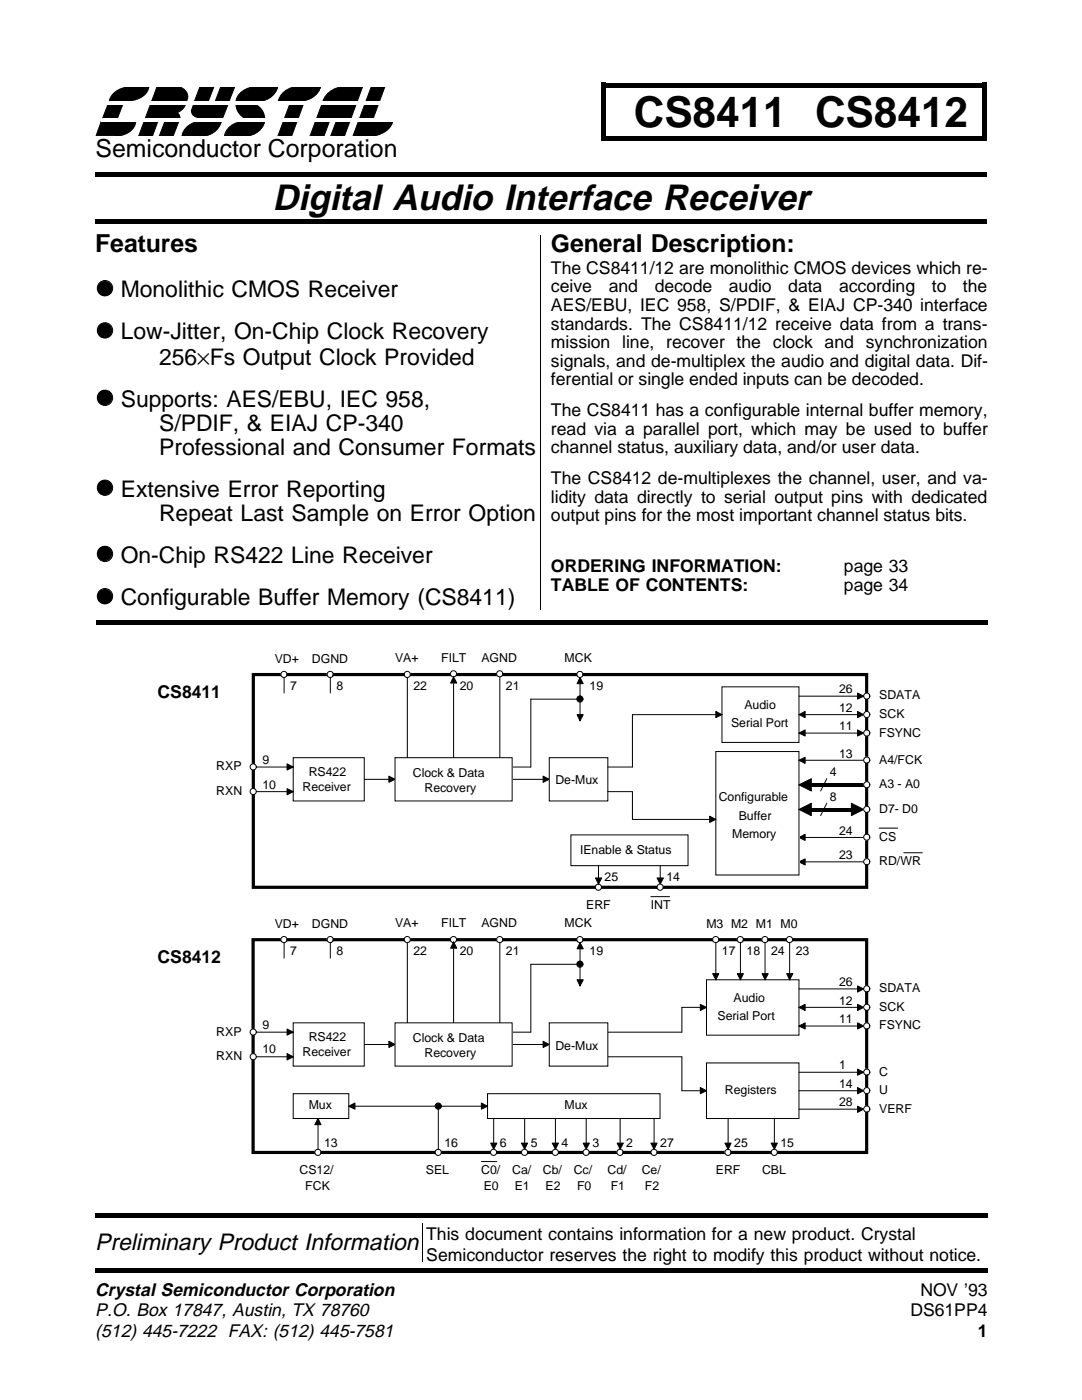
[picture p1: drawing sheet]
<svg xmlns="http://www.w3.org/2000/svg" width="216mm" height="279mm" viewBox="0 0 216 279" stroke-linecap="round" stroke-linejoin="round" font-family="sans-serif">
<g fill="#000">
<path d="M19 34.4h177.8v.8h-177.8z" fill-rule="evenodd"/>
<path d="M19 43.7h177.8v.8h-177.8z" fill-rule="evenodd"/>
<path d="M19.1 123.9h177.9v.8h-177.9z" fill-rule="evenodd"/>
<path d="M19 253.2h178.1v.8h-178.1z" fill-rule="evenodd"/>
</g>
<path d="M107.9 46.9v74.7" fill="none" stroke="#000" stroke-width=".2"/>
<g fill="#fff">
<path d="M87 20.3h1.7v2.8h-1.7z" fill-rule="evenodd"/>
<path d="M88.1 16.3h2.8v1.6h-2.8z" fill-rule="evenodd"/>
<path d="M83.1 25.1h6.8l-.2 .7h-6.9z" fill-rule="evenodd"/>
<path d="M86 16h1.4l-4 10.8h-1.6z" fill-rule="evenodd"/>
<path d="M91 16.2l-1.1 10.8h-1.6z" fill-rule="evenodd"/>
</g>
<path d="M60 16.3h4.2a4 4 0 0 1-4.2 3.9z" fill-rule="evenodd" fill="#000"/>
<path d="M64.1 16.3a4 4 0 0 1-4.1 3.8v-3.8h4.2" fill="none" stroke="#000" stroke-width=".2"/>
<g fill="#fff">
<path d="M40.4 16.2h8.3v1.1h-8.3z" fill-rule="evenodd"/>
<path d="M40.1 16.1h8.5v1.2h-8.5z" fill-rule="evenodd"/>
</g>
<g fill="#000">
<path d="M31.5 16.9l2.7 .1-3.8 10.3h-2.8z" fill-rule="evenodd"/>
<path d="M32.7 17.9a3 3 0 0 1 4.3 .3 1.53 1.53 0 0 1-1.6 1.8 2.72 2.72 0 0 1-2.9-1l-.1-.4z" fill-rule="evenodd"/>
<path d="M35.9 18.2a.91 .91 0 0 1 .9-.2 .91 .91 0 0 1 .6 .8 1.24 1.24 0 0 1-1.3 1.8 1.61 1.61 0 0 1-.2-2.4z" fill-rule="evenodd"/>
<path d="M39.9 17.1h2.9l-1.3 3.2h-2.7z" fill-rule="evenodd"/>
<path d="M44.1 17.1h2.8l-1.2 3.2h-2.8z" fill-rule="evenodd"/>
<path d="M51.4 16.5h4.2a4 4 0 0 1-4.2 3.8z" fill-rule="evenodd"/>
<path d="M55.8 19.5l.5 .7h-.8z" fill-rule="evenodd"/>
<path d="M59.2 17.1h2.7l-3.8 10.4h-2.8z" fill-rule="evenodd"/>
<path d="M68.8 17h1.3v2h-1.3z" fill-rule="evenodd"/>
<path d="M69.8 16.9l2.7 .1-3.8 10.3h-2.8z" fill-rule="evenodd"/>
<path d="M74.3 16.9l2.6 .1-3.8 10.3h-2.7z" fill-rule="evenodd"/>
<path d="M20.2 24.1h3.2v3h-4.2z" fill-rule="evenodd"/>
<path d="M22.8 24.2h4.4a3.5 3.5 0 0 1-3.5 3l-.9 .1z" fill-rule="evenodd"/>
<path d="M32.1 20.5h2.7v3.3h-3.7z" fill-rule="evenodd"/>
<path d="M32.9 24.1h2.8l-1.2 3.2h-2.8z" fill-rule="evenodd"/>
<path d="M38.7 20.6h6.9l-1.2 3.1h-4.4l-1.8-1.6z" fill-rule="evenodd"/>
<path d="M40.4 23.2h4a4 4 0 0 1-4 4z" fill-rule="evenodd"/>
<path d="M37 25.7a4.4 4.4 0 0 1 3.4-1.5v3.4h-4.1l.1-.7z" fill-rule="evenodd"/>
<path d="M48.8 23.6h4.1a3.9 3.9 0 0 1-4.1 3.6z" fill-rule="evenodd"/>
<path d="M45.5 25.7a4.4 4.4 0 0 1 3.4-1.5v3.4h-4.2l.1-.7z" fill-rule="evenodd"/>
<path d="M49.2 20.4a3.4 3.4 0 0 1 3.6 3.2h-3.6z" fill-rule="evenodd"/>
<path d="M47.1 20.7h3.7v3.4a3.5 3.5 0 0 1-3.7-3.4z" fill-rule="evenodd"/>
<path d="M47.8 18.7a4.7 4.7 0 0 1 3.6-1.4v3.3h-4.4l.1-.7z" fill-rule="evenodd"/>
<path d="M56.3 18.7a4.9 4.9 0 0 1 3.7-1.5v3.4h-4.5l.1-.7z" fill-rule="evenodd"/>
<path d="M64.3 20.5h2.8l-2.6 7h-2.8z" fill-rule="evenodd"/>
<path d="M65.5 21h3.2v2.9h-3.2z" fill-rule="evenodd"/>
<path d="M65.4 18.7a5.3 5.3 0 0 1 3.7-1.5v4.1h-4.8a3.6 3.6 0 0 1 1.1-2.6z" fill-rule="evenodd"/>
<path d="M73.2 23.8h5.2a3.8 3.8 0 0 1-3.4 3.3l-1.8 .2z" fill-rule="evenodd"/>
</g>
<g fill="none" stroke="#000" stroke-width=".2">
<path d="M31.5 16.9l2.7 .1-3.8 10.3h-2.8zM32.7 17.9a3 3 0 0 1 4.3 .4l.1 .3a1.7 1.7 0 0 1-1.7 1.5 2.72 2.72 0 0 1-2.9-1.1l-.1-.4zM35.9 18.2a1.03 1.03 0 0 1 1.2 0 1.03 1.03 0 0 1 .4 1.1 1.03 1.03 0 0 1-.4 1.1 1.03 1.03 0 0 1-1.2 0 1.72 1.72 0 0 1 0-2.2zM40 17.1l-1.2 3.2h2.7l1.3-3.2h-2.9v.2M44.1 17.1l-1.2 3.2h2.8l1.2-3.2h-2.8l-.1 .2M51.4 17.3a4.5 4.5 0 0 0-4.3 2.6l-.1 .7M51.4 17.3v3.3h-4.4M51.4 16.5l4.1-.1a4 4 0 0 1-4.1 3.8zM55.8 19.5l-.3 .7h.8l-.5-.6M59.2 17.1h2.7l-3.8 10.4h-2.8zM60 17.1v3.5h-4.5a3.4 3.4 0 0 1 2.8-3.1l1.7-.3M68.8 17h1.2v1.9h-1.2z"/>
<path d="M69.1 17.2a4.5 4.5 0 0 0-4.8 4l4.8 .1v-4.1M69.8 16.9l2.7 .1-3.8 10.3h-2.8zM74.3 16.9l2.6 .1-3.8 10.3h-2.7zM20.2 24.1h3.2v3h-4.2zM32.1 20.5h2.7v3.3h-3.7zM32.9 24.1l-1.2 3.2h2.8l1.2-3.2h-2.8v.2M38.7 20.6h6.9l-1.2 3.1h-4.4l-1.8-1.6zM40.4 27.1a4 4 0 0 0 3.9-3.9h-3.9v4M40.4 24.2a3.8 3.8 0 0 0-4.1 3.3M40.4 24.1v3.5h-4.2M45.5 25.7a4.5 4.5 0 0 1 3.4-1.5v3.4h-4.2a2.9 2.9 0 0 1 .8-1.9zM47.1 20.7a3.6 3.6 0 0 0 3.6 3.4"/>
<path d="M47.1 20.7h3.7v3.4M52.8 23.6a3.3 3.3 0 0 0-3.6-3.2v3.2h3.6M52.9 23.6a3.9 3.9 0 0 1-4.2 3.6M53 23.6h-4.2v3.6M64.3 20.5l-2.6 7h2.8l2.6-7h-2.8M65.5 21h3.2v2.8h-3.2zM73.2 23.8h5.2a3.8 3.8 0 0 1-3.4 3.2l-1.8 .3z"/>
</g>
<path d="M62.9 28h9.1v1.1h-9.1z" fill-rule="evenodd" fill="#fff"/>
<g fill="#000">
<path d="M25.4 17.1h4.4a3.5 3.5 0 0 1-3.5 3.1h-.9z" fill-rule="evenodd"/>
<path d="M21.6 20.6l3 .1-1.3 3.3h-3z" fill-rule="evenodd"/>
<path d="M22.4 18.8a4.8 4.8 0 0 1 3.7-1.6v3.5h-4.5l.1-.7z" fill-rule="evenodd"/>
<path d="M34.4 22.1a1.66 1.66 0 0 1 1.6 1.7h-1.6z" fill-rule="evenodd"/>
<path d="M31.8 18.4a3.1 3.1 0 0 1 3.2-.9 3.1 3.1 0 0 1 2.1 2.5 3 3 0 0 1-2.9 2.7 3 3 0 0 1-3-2.7l.1-.6z" fill-rule="evenodd"/>
<path d="M38.4 21.5a1.67 1.67 0 0 1 2.9 .8 1.62 1.62 0 0 1-1.6 1.3 1.62 1.62 0 0 1-1.6-1.3z" fill-rule="evenodd"/>
</g>
<path d="M31.9 18.4a3 3 0 0 1 3.2-.9 3 3 0 0 1 2.1 2.5 3 3 0 0 1-3 2.7 3 3 0 0 1-3-2.7l.1-.6zM21.6 20.6l3 .1-1.3 3.3h-3l1.3-3.3M35.9 23.8a1.67 1.67 0 0 0-1.5-1.7v1.7h1.6" fill="none" stroke="#000" stroke-width=".2"/>
<g fill="#fff">
<path d="M22.5 16.2h58.2v1.1h-58.2z" fill-rule="evenodd"/>
<path d="M20.2 20.1h58.2v.7h-58.2z" fill-rule="evenodd"/>
<path d="M20.2 23.6h58.9v.7h-58.9z" fill-rule="evenodd"/>
<path d="M19 27.1h58.3v1.1h-58.3z" fill-rule="evenodd"/>
</g>
<g fill="#000">
<path d="M129.9 228.1h1.2l-.6 1.3z"/>
<path d="M119.9 16.5h76.9v.9h-76.9z" fill-rule="evenodd"/>
<path d="M119.9 16.5h1v11.7h-1z" fill-rule="evenodd"/>
<path d="M196 16.5h.9v11.7h-.9z" fill-rule="evenodd"/>
<path d="M119.9 27.3h76.9v.9h-76.9z" fill-rule="evenodd"/>
<path d="M19 242.1h178.1v.8h-178.1z" fill-rule="evenodd"/>
</g>
<path d="M129.9 228.1h1.2l-.6 1.3zM84.3 244.2v7.6" fill="none" stroke="#000" stroke-width=".2"/>
<path d="M50.5 187.5h122.4v42.5h-122.4z" fill="none" stroke="#000" stroke-width=".63" stroke-linecap="butt"/>
<circle cx="130.5" cy="229.9" r=".61" fill="#fff"/>
<circle cx="130.5" cy="230" r=".61" fill="none" stroke="#000" stroke-width=".2"/>
<circle cx="172.9" cy="197.3" r=".61" fill="#fff"/>
<g fill="none" stroke="#000" stroke-width=".2">
<path d="M141 195.5h18.4v11.1h-18.4zM171.1 196.8l1.2 .6-1.2 .6zM139.7 200.4l1.3 .6-1.3 .7zM171.1 204.1l1.2 .7-1.2 .6zM171.1 200.4l1.2 .6-1.2 .7z"/>
<circle cx="173" cy="197.3" r=".61"/>
</g>
<path d="M171.1 196.8l1.2 .6-1.2 .6zM139.7 200.4l1.3 .6-1.3 .7zM171.1 204.1l1.2 .7-1.2 .6zM171.1 200.4l1.2 .6-1.2 .7z" fill="#000"/>
<circle cx="172.9" cy="201" r=".61" fill="#fff"/>
<circle cx="173" cy="201" r=".61" fill="none" stroke="#000" stroke-width=".2"/>
<circle cx="172.9" cy="204.7" r=".61" fill="#fff"/>
<g fill="none" stroke="#000" stroke-width=".2">
<path d="M159.4 197.4h11.7M160.7 201h10.4M160.7 204.8h10.4"/>
<circle cx="173" cy="204.7" r=".61"/>
</g>
<circle cx="157.5" cy="187.4" r=".61" fill="#fff"/>
<circle cx="157.5" cy="187.5" r=".61" fill="none" stroke="#000" stroke-width=".2"/>
<circle cx="152.6" cy="187.4" r=".61" fill="#fff"/>
<circle cx="152.6" cy="187.5" r=".61" fill="none" stroke="#000" stroke-width=".2"/>
<circle cx="147.6" cy="187.4" r=".61" fill="#fff"/>
<circle cx="147.7" cy="187.5" r=".61" fill="none" stroke="#000" stroke-width=".2"/>
<circle cx="142.8" cy="187.4" r=".61" fill="#fff"/>
<circle cx="142.8" cy="187.5" r=".61" fill="none" stroke="#000" stroke-width=".2"/>
<circle cx="172.9" cy="213.9" r=".61" fill="#fff"/>
<g fill="none" stroke="#000" stroke-width=".2">
<path d="M171.1 217l1.2 .7-1.2 .6zM171.1 213.4l1.2 .6-1.2 .6zM171.1 220.8l1.2 .6-1.2 .6z"/>
<circle cx="173" cy="214" r=".61"/>
</g>
<path d="M171.1 217l1.2 .7-1.2 .6zM171.1 213.4l1.2 .6-1.2 .6zM171.1 220.8l1.2 .6-1.2 .6z" fill="#000"/>
<circle cx="172.9" cy="217.6" r=".61" fill="#fff"/>
<circle cx="173" cy="217.7" r=".61" fill="none" stroke="#000" stroke-width=".2"/>
<circle cx="172.9" cy="221.3" r=".61" fill="#fff"/>
<g fill="none" stroke="#000" stroke-width=".2">
<path d="M139.7 217l1.3 .7-1.3 .6zM141 212.1h18.4v11.1h-18.4zM159.4 214h11.7M159.4 217.7h11.7M153.9 228.1h1.2l-.6 1.3zM159.4 221.4h11.7"/>
<circle cx="173" cy="221.3" r=".61"/>
</g>
<path d="M139.7 217l1.3 .7-1.3 .6zM153.9 228.1h1.2l-.6 1.3z" fill="#000"/>
<circle cx="154.5" cy="229.9" r=".61" fill="#fff"/>
<circle cx="154.5" cy="230" r=".61" fill="none" stroke="#000" stroke-width=".2"/>
<circle cx="145.2" cy="229.9" r=".61" fill="#fff"/>
<g fill="none" stroke="#000" stroke-width=".2">
<path d="M144.7 228.1h1.2l-.6 1.3zM145.3 223.2v4.9M154.5 223.2v4.9"/>
<circle cx="145.3" cy="230" r=".61"/>
</g>
<path d="M144.7 228.1h1.2l-.6 1.3z" fill="#000"/>
<path d="M97.3 218.3h34.5v5h-34.5z" fill-rule="evenodd" fill="#fff"/>
<path d="M97.3 218.3h34.4v4.9h-34.4zM121.3 210.9h14.8v6.8h3.6M139.7 201h-3.6v5h-14.8M123.1 228.1h1.3l-.7 1.3zM130.5 223.2v4.9" fill="none" stroke="#000" stroke-width=".2"/>
<path d="M123.1 228.1h1.3l-.7 1.3z" fill="#000"/>
<circle cx="123.6" cy="229.9" r=".61" fill="#fff"/>
<g fill="none" stroke="#000" stroke-width=".2">
<path d="M116.4 228.1h1.2l-.6 1.3zM123.7 223.2v4.9"/>
<circle cx="123.7" cy="230" r=".61"/>
</g>
<path d="M116.4 228.1h1.2l-.6 1.3z" fill="#000"/>
<circle cx="116.9" cy="229.9" r=".61" fill="#fff"/>
<g fill="none" stroke="#000" stroke-width=".2">
<path d="M110.2 228.1h1.2l-.6 1.3zM117 223.2v4.9"/>
<circle cx="116.9" cy="230" r=".61"/>
</g>
<path d="M110.2 228.1h1.2l-.6 1.3z" fill="#000"/>
<circle cx="110.8" cy="229.9" r=".61" fill="#fff"/>
<g fill="none" stroke="#000" stroke-width=".2">
<path d="M104.1 228.1h1.2l-.6 1.3zM110.8 223.2v4.9"/>
<circle cx="110.8" cy="230" r=".61"/>
</g>
<path d="M104.1 228.1h1.2l-.6 1.3z" fill="#000"/>
<circle cx="104.6" cy="229.9" r=".61" fill="#fff"/>
<g fill="none" stroke="#000" stroke-width=".2">
<path d="M97.9 228.1h1.2l-.6 1.3zM104.7 223.2v4.9"/>
<circle cx="104.7" cy="230" r=".61"/>
</g>
<path d="M97.9 228.1h1.2l-.6 1.3z" fill="#000"/>
<circle cx="98.4" cy="229.9" r=".61" fill="#fff"/>
<g fill="none" stroke="#000" stroke-width=".2">
<path d="M70.8 220.8h25.3M98.5 223.2v4.9"/>
<circle cx="98.5" cy="230" r=".61"/>
</g>
<circle cx="87.5" cy="229.9" r=".61" fill="#fff"/>
<g fill="none" stroke="#000" stroke-width=".2">
<path d="M87.5 220.8v8.6M96.1 220.1l1.2 .7-1.2 .6z"/>
<circle cx="87.4" cy="230" r=".61"/>
</g>
<path d="M96.1 220.1l1.2 .7-1.2 .6z" fill="#000"/>
<path d="M58.5 218.3h11.2v5h-11.2z" fill-rule="evenodd" fill="#fff"/>
<g fill="none" stroke="#000" stroke-width=".2">
<path d="M58.5 218.3h11.1v4.9h-11.1zM69.6 220.8l1.2-.7v1.3z"/>
<circle cx="87.4" cy="220.7" r=".61"/>
</g>
<g fill="#000">
<path d="M69.6 220.8l1.2-.7v1.3z"/>
<circle cx="87.5" cy="220.8" r=".61"/>
</g>
<circle cx="63.4" cy="229.9" r=".61" fill="#fff"/>
<g fill="none" stroke="#000" stroke-width=".2">
<path d="M56.7 188.1v3.1M81.3 188.1v16M105.9 192.4h9.8M115.7 189.4v6.1M142.2 194.3h1.2l-.6 1.2zM142.8 188.1v6.2M147.1 194.3h1.2l-.6 1.2zM147.7 188.1v6.2M152.1 194.3h1.2l-.6 1.2zM152.7 188.1v6.2M157 194.3h1.2l-.6 1.2zM157.6 188.1v6.2"/>
<path d="M72.7 208.4h36.9M159.4 201l1.3-.6v1.3zM159.4 204.8l1.3-.7v1.3zM63.5 223.2l.6 1.3h-1.3zM63.5 224.5v4.9M96.1 231.8h3"/>
<circle cx="63.4" cy="230" r=".61"/>
</g>
<path d="M142.2 194.3h1.2l-.6 1.2zM147.1 194.3h1.2l-.6 1.2zM152.1 194.3h1.2l-.6 1.2zM157 194.3h1.2l-.6 1.2zM159.4 201l1.3-.6v1.3zM159.4 204.8l1.3-.7v1.3zM63.5 223.2l.6 1.3h-1.3z" fill="#000"/>
<circle cx="56.6" cy="187.4" r=".61" fill="#fff"/>
<circle cx="56.7" cy="187.5" r=".61" fill="none" stroke="#000" stroke-width=".2"/>
<circle cx="65.8" cy="187.4" r=".61" fill="#fff"/>
<circle cx="65.9" cy="187.5" r=".61" fill="none" stroke="#000" stroke-width=".2"/>
<circle cx="81.3" cy="187.4" r=".61" fill="#fff"/>
<g fill="none" stroke="#000" stroke-width=".2">
<path d="M65.9 188.1v3.1M90.5 189.4v14.7"/>
<circle cx="81.3" cy="187.5" r=".61"/>
</g>
<circle cx="90.5" cy="187.4" r=".61" fill="#fff"/>
<g fill="none" stroke="#000" stroke-width=".2">
<path d="M90.5 188l.6 1.2h-1.2zM99.7 188.1v16"/>
<circle cx="90.5" cy="187.5" r=".61"/>
</g>
<path d="M90.5 188l.6 1.2h-1.2z" fill="#000"/>
<circle cx="99.7" cy="187.4" r=".61" fill="#fff"/>
<g fill="none" stroke="#000" stroke-width=".2">
<path d="M115.7 188.1l.7 1.3h-1.3z"/>
<circle cx="99.7" cy="187.5" r=".61"/>
</g>
<path d="M115.7 188.1l.7 1.3h-1.3z" fill="#000"/>
<circle cx="115.7" cy="187.4" r=".61" fill="#fff"/>
<g fill="none" stroke="#000" stroke-width=".2">
<path d="M115.1 195.5h1.3l-.7 1.3zM51.1 206h7.4M51.1 210.9h7.4"/>
<circle cx="115.7" cy="187.5" r=".61"/>
<circle cx="115.7" cy="192.4" r=".61"/>
</g>
<g fill="#000">
<path d="M115.1 195.5h1.3l-.7 1.3z"/>
<circle cx="115.7" cy="192.4" r=".61"/>
</g>
<circle cx="50.4" cy="205.9" r=".61" fill="#fff"/>
<circle cx="50.5" cy="206" r=".61" fill="none" stroke="#000" stroke-width=".2"/>
<circle cx="50.4" cy="210.9" r=".61" fill="#fff"/>
<g fill="none" stroke="#000" stroke-width=".2">
<path d="M57.3 205.4l1.2 .6-1.2 .6zM57.3 210.3l1.2 .6-1.2 .6zM58.5 204.1h14.2v8.7h-14.2zM77.6 207.8l1.2 .6-1.2 .6zM108.4 207.8l1.2 .6-1.2 .6z"/>
<circle cx="50.5" cy="210.9" r=".61"/>
</g>
<path d="M57.3 205.4l1.2 .6-1.2 .6zM57.3 210.3l1.2 .6-1.2 .6zM77.6 207.8l1.2 .6-1.2 .6zM108.4 207.8l1.2 .6-1.2 .6z" fill="#000"/>
<path d="M109.6 204.1h11.8v8.8h-11.8z" fill-rule="evenodd" fill="#fff"/>
<path d="M105.9 192.4v13.6h-3.7M109.6 204.1h11.7v8.7h-11.7z" fill="none" stroke="#000" stroke-width=".2"/>
<path d="M78.8 204.1h23.5v8.8h-23.5z" fill-rule="evenodd" fill="#fff"/>
<path d="M56.7 135.2v3.1M81.3 135.2v16M105.9 139.5h9.8M115.7 136.4v6.2M72.7 155.5h36.9M126.2 142.6h16.6M160.1 167.1h12.2M78.8 204.1h23.4v8.7h-23.4z" fill="none" stroke="#000" stroke-width=".2"/>
<path d="M50.5 134.6h122.4v42.5h-122.4z" fill="none" stroke="#000" stroke-width=".63" stroke-linecap="butt"/>
<circle cx="172.9" cy="167.1" r=".61" fill="#fff"/>
<circle cx="173" cy="167.1" r=".61" fill="none" stroke="#000" stroke-width=".2"/>
<circle cx="56.6" cy="134.5" r=".61" fill="#fff"/>
<circle cx="56.7" cy="134.6" r=".61" fill="none" stroke="#000" stroke-width=".2"/>
<circle cx="65.8" cy="134.5" r=".61" fill="#fff"/>
<circle cx="65.9" cy="134.6" r=".61" fill="none" stroke="#000" stroke-width=".2"/>
<circle cx="172.9" cy="138.9" r=".61" fill="#fff"/>
<circle cx="173" cy="138.9" r=".61" fill="none" stroke="#000" stroke-width=".2"/>
<circle cx="81.3" cy="134.5" r=".61" fill="#fff"/>
<g fill="none" stroke="#000" stroke-width=".2">
<path d="M142.8 142l1.3 .6-1.3 .6zM165 155.4l-1.3 2.5M159.4 167.1l1.3-.6v1.2zM159.4 172l1.3-.6v1.2zM165 160.3l-1.3 2.5"/>
<circle cx="81.3" cy="134.6" r=".61"/>
</g>
<path d="M142.8 142l1.3 .6-1.3 .6zM159.4 167.1l1.3-.6v1.2zM159.4 172l1.3-.6v1.2z" fill="#000"/>
<path d="M142.8 150h16.7v24.7h-16.7z" fill-rule="evenodd" fill="#fff"/>
<path d="M65.9 135.2v3.1M142.8 150h16.6v24.6h-16.6zM159.4 156.6l2.5-1.2v2.5zM131.1 175.2h1.3l-.7 1.2zM141.6 162.9l1.2 .6-1.2 .6zM169.9 160.3l2.4 1.2-2.4 1.3z" fill="none" stroke="#000" stroke-width=".2"/>
<g fill="#000">
<path d="M159.4 156.6l2.5-1.2v2.5zM131.1 175.2h1.3l-.7 1.2zM141.6 162.9l1.2 .6-1.2 .6zM169.9 160.3l2.4 1.2-2.4 1.3z"/>
<path d="M161.9 156.3h10.8v.7h-10.8z" fill-rule="evenodd"/>
<path d="M161.6 161.3h8.6v.6h-8.6z" fill-rule="evenodd"/>
</g>
<circle cx="172.9" cy="161.5" r=".61" fill="#fff"/>
<g fill="none" stroke="#000" stroke-width=".2">
<path d="M90.5 136.4v14.8M159.4 161.5l2.5-1.2v2.5z"/>
<circle cx="173" cy="161.5" r=".61"/>
</g>
<path d="M159.4 161.5l2.5-1.2v2.5z" fill="#000"/>
<circle cx="90.5" cy="134.5" r=".61" fill="#fff"/>
<g fill="none" stroke="#000" stroke-width=".2">
<path d="M90.5 135.1l.6 1.2h-1.2zM99.7 135.2v16"/>
<circle cx="90.5" cy="134.5" r=".61"/>
</g>
<path d="M90.5 135.1l.6 1.2h-1.2z" fill="#000"/>
<circle cx="99.7" cy="134.5" r=".61" fill="#fff"/>
<g fill="none" stroke="#000" stroke-width=".2">
<path d="M115.7 135.2l.7 1.2h-1.3z"/>
<circle cx="99.7" cy="134.5" r=".61"/>
</g>
<path d="M115.7 135.2l.7 1.2h-1.3z" fill="#000"/>
<circle cx="115.7" cy="134.5" r=".61" fill="#fff"/>
<g fill="none" stroke="#000" stroke-width=".2">
<path d="M144.1 137.1h15.3v11.1h-15.3zM171.1 138.3l1.2 .6-1.2 .6zM115.1 142.6h1.3l-.7 1.2zM171.1 145.7l1.2 .6-1.2 .6zM171.1 142l1.2 .6-1.2 .6zM126.2 163.5h16"/>
<circle cx="115.7" cy="134.6" r=".61"/>
<circle cx="115.7" cy="139.5" r=".61"/>
</g>
<g fill="#000">
<path d="M171.1 138.3l1.2 .6-1.2 .6zM115.1 142.6h1.3l-.7 1.2zM171.1 145.7l1.2 .6-1.2 .6zM171.1 142l1.2 .6-1.2 .6z"/>
<circle cx="115.7" cy="139.4" r=".61"/>
</g>
<circle cx="172.9" cy="142.6" r=".61" fill="#fff"/>
<circle cx="173" cy="142.6" r=".61" fill="none" stroke="#000" stroke-width=".2"/>
<circle cx="172.9" cy="146.3" r=".61" fill="#fff"/>
<circle cx="173" cy="146.3" r=".61" fill="none" stroke="#000" stroke-width=".2"/>
<circle cx="172.9" cy="156.5" r=".61" fill="#fff"/>
<g fill="none" stroke="#000" stroke-width=".2">
<path d="M159.4 138.9h11.7M160.7 142.6h10.4M160.7 146.3h10.4M175.4 165.3h3.7M180.3 170.2h3.7"/>
<circle cx="173" cy="156.6" r=".61"/>
</g>
<circle cx="172.9" cy="171.9" r=".61" fill="#fff"/>
<g fill="none" stroke="#000" stroke-width=".2">
<path d="M160.7 172h11.6"/>
<circle cx="173" cy="172" r=".61"/>
</g>
<path d="M113.9 166.6h23.5v6.2h-23.5z" fill-rule="evenodd" fill="#fff"/>
<path d="M113.9 166.6h23.4v6.2h-23.4zM129.9 178.9h3.7" fill="none" stroke="#000" stroke-width=".2"/>
<circle cx="131.8" cy="177" r=".61" fill="#fff"/>
<g fill="none" stroke="#000" stroke-width=".2">
<path d="M119.4 172.8v3.1M131.7 172.8v3.1"/>
<circle cx="131.7" cy="177.1" r=".61"/>
</g>
<circle cx="119.4" cy="177" r=".61" fill="#fff"/>
<g fill="none" stroke="#000" stroke-width=".2">
<path d="M126.2 142.6v10.5M159.4 142.6l1.3-.6v1.2zM159.4 146.3l1.3-.6v1.2zM160.1 151.7h12.2M118.8 175.2h1.3l-.7 1.2z"/>
<circle cx="119.4" cy="177.1" r=".61"/>
</g>
<path d="M159.4 142.6l1.3-.6v1.2zM159.4 146.3l1.3-.6v1.2zM118.8 175.2h1.3l-.7 1.2z" fill="#000"/>
<circle cx="172.9" cy="151.6" r=".61" fill="#fff"/>
<g fill="none" stroke="#000" stroke-width=".2">
<path d="M51.1 153.1h7.4M51.1 158h7.4M159.4 151.7l1.3-.6v1.3z"/>
<circle cx="173" cy="151.7" r=".61"/>
</g>
<path d="M159.4 151.7l1.3-.6v1.3z" fill="#000"/>
<circle cx="50.4" cy="153" r=".61" fill="#fff"/>
<circle cx="50.5" cy="153.1" r=".61" fill="none" stroke="#000" stroke-width=".2"/>
<circle cx="50.4" cy="158" r=".61" fill="#fff"/>
<g fill="none" stroke="#000" stroke-width=".2">
<path d="M57.3 152.4l1.2 .7-1.2 .6zM57.3 157.4l1.2 .6-1.2 .6zM58.5 151.2h14.2v8.7h-14.2zM77.6 154.9l1.2 .6-1.2 .6zM108.4 154.9l1.2 .6-1.2 .6z"/>
<circle cx="50.5" cy="158" r=".61"/>
</g>
<path d="M57.3 152.4l1.2 .7-1.2 .6zM57.3 157.4l1.2 .6-1.2 .6zM77.6 154.9l1.2 .6-1.2 .6zM108.4 154.9l1.2 .6-1.2 .6z" fill="#000"/>
<path d="M109.6 151.2h11.8v8.7h-11.8z" fill-rule="evenodd" fill="#fff"/>
<path d="M105.9 139.5v13.6h-3.7M109.6 151.2h11.7v8.7h-11.7z" fill="none" stroke="#000" stroke-width=".2"/>
<path d="M78.8 151.2h23.5v8.7h-23.5z" fill-rule="evenodd" fill="#fff"/>
<path d="M78.8 151.2h23.4v8.7h-23.4zM121.3 153.1h4.9M121.3 158h4.9v5.5" fill="none" stroke="#000" stroke-width=".2"/>
<g font-size="8.5">
<text x="126.5" y="25.4">CS8411 CS8412</text>
<text x="19" y="60">•</text>
<text x="19" y="68.4">•</text>
<text x="19" y="81.9">•</text>
<text x="19" y="99.8">•</text>
<text x="19" y="113">•</text>
<text x="19" y="121.5">•</text>
</g>
<text font-size="7.2" x="54.4" y="41.8">Digital Audio Interface Receiver</text>
<g font-size="5">
<text x="19" y="31.3">Semiconductor Corporation</text>
<text x="19" y="50.3">Features</text>
<text x="109.9" y="50.3">General Description:</text>
</g>
<text font-size="4.7" x="19" y="249.4">Preliminary Product Information</text>
<g font-size="4.6">
<text x="24.1" y="59.3">Monolithic CMOS Receiver</text>
<text x="24.1" y="67.7">Low-Jitter, On-Chip Clock Recovery</text>
<text x="31.8" y="72.8">256×Fs Output Clock Provided</text>
<text x="24.1" y="81.2">Supports: AES/EBU, IEC 958,</text>
<text x="31.8" y="86">S/PDIF, &amp; EIAJ CP-340</text>
<text x="31.8" y="90.7">Professional and Consumer Formats</text>
<text x="24.1" y="99.1">Extensive Error Reporting</text>
<text x="31.8" y="103.9">Repeat Last Sample on Error Option</text>
<text x="24.1" y="112.4">On-Chip RS422 Line Receiver</text>
<text x="24.1" y="120.8">Configurable Buffer Memory (CS8411)</text>
</g>
<g font-size="3.6">
<text x="19" y="262.7">P.O. Box 17847, Austin, TX 78760</text>
<text x="19" y="258.6">Crystal Semiconductor Corporation</text>
<text x="19" y="266.8">(512) 445-7222 FAX: (512) 445-7581</text>
</g>
<g font-size="3.5">
<text x="109.9" y="54.7">The CS8411/12 are monolithic CMOS devices which re-</text>
<text x="109.9" y="58.4">ceive</text>
<text x="121.5" y="58.4">and</text>
<text x="130.6" y="58.4">decode</text>
<text x="145.4" y="58.4">audio</text>
<text x="157.3" y="58.4">data</text>
<text x="167.4" y="58.4">according</text>
<text x="185.9" y="58.4">to</text>
<text x="192.1" y="58.4">the</text>
<text x="109.9" y="62.1">AES/EBU, IEC 958, S/PDIF, &amp; EIAJ CP-340 interface</text>
<text x="109.9" y="65.8">standards. The CS8411/12 receive data from a trans-</text>
<text x="109.9" y="69.5">mission line, recover the clock and synchronization</text>
<text x="109.9" y="73.2">signals, and de-multiplex the audio and digital data. Dif-</text>
<text x="109.9" y="76.9">ferential or single ended inputs can be decoded.</text>
<text x="109.9" y="83.1">The CS8411 has a configurable internal buffer memory,</text>
<text x="109.9" y="86.8">read via a parallel port, which may be used to buffer</text>
<text x="109.9" y="90.5">channel status, auxiliary data, and/or user data.</text>
<text x="109.9" y="96.7">The CS8412 de-multiplexes the channel, user, and va-</text>
<text x="109.9" y="100.3">lidity data directly to serial output pins with dedicated</text>
<text x="109.9" y="104.1">output pins for the most important channel status bits.</text>
<text x="109.9" y="114.1">ORDERING INFORMATION:</text>
<text x="109.9" y="118">TABLE OF CONTENTS:</text>
<text x="168.4" y="114.1">page 33</text>
<text x="168.4" y="118">page 34</text>
<text x="31.5" y="139.3">CS8411</text>
<text x="31.5" y="192.2">CS8412</text>
<text x="85" y="247.5">This document contains information for a new product. Crystal</text>
<text x="85" y="251.7">Semiconductor reserves the right to modify this product without notice.</text>
<text x="181.7" y="262.7">DS61PP4</text>
<text x="183.6" y="258.6">NOV ’93</text>
<text x="195.1" y="266.8">1</text>
</g>
<g font-size="2.5">
<text x="54.8" y="132.2">VD+</text>
<text x="57.9" y="137.8">7</text>
<text x="62.2" y="132.2">DGND</text>
<text x="67.1" y="137.8">8</text>
<text x="78.8" y="132.1">VA+</text>
<text x="82.5" y="137.8">22</text>
<text x="88.1" y="132.1">FILT</text>
<text x="91.7" y="137.6">20</text>
<text x="96.1" y="132.1">AGND</text>
<text x="101" y="137.6">21</text>
<text x="112.7" y="132.1">MCK</text>
<text x="117.6" y="137.7">19</text>
<text x="148.5" y="141.4">Audio</text>
<text x="167.4" y="138.4">26</text>
<text x="167.4" y="142.1">12</text>
<text x="175.4" y="139.6">SDATA</text>
<text x="175.4" y="143.3">SCK</text>
<text x="145.9" y="145.1">Serial Port</text>
<text x="167.4" y="145.8">11</text>
<text x="175.4" y="147">FSYNC</text>
<text x="43.1" y="153.8">RXP</text>
<text x="52.4" y="152.4">9</text>
<text x="61.6" y="154.9">RS422</text>
<text x="82.4" y="155">Clock &amp; Data</text>
<text x="165.6" y="154.9">4</text>
<text x="167.4" y="151.2">13</text>
<text x="175.4" y="152.4">A4/FCK</text>
<text x="43.1" y="158.7">RXN</text>
<text x="52.4" y="157.4">10</text>
<text x="60.4" y="157.9">Receiver</text>
<text x="84.7" y="158.1">Recovery</text>
<text x="110.8" y="156.6">De-Mux</text>
<text x="143.4" y="159.9">Configurable</text>
<text x="165.6" y="159.8">8</text>
<text x="175.4" y="157.3">A3 - A0</text>
<text x="146.1" y="167.3">Memory</text>
<text x="147.4" y="163.6">Buffer</text>
<text x="167.4" y="166.6">24</text>
<text x="175.4" y="167.8">CS</text>
<text x="175.4" y="162.2">D7- D0</text>
<text x="115.7" y="170.4">IEnable &amp; Status</text>
<text x="167.4" y="171.5">23</text>
<text x="175.4" y="172.7">RD/WR</text>
<text x="120.6" y="175.9">25</text>
<text x="133" y="175.9">14</text>
<text x="54.8" y="185.1">VD+</text>
<text x="62.2" y="185.1">DGND</text>
<text x="78.8" y="185">VA+</text>
<text x="88.1" y="185">FILT</text>
<text x="96.1" y="185">AGND</text>
<text x="112.7" y="185">MCK</text>
<text x="117" y="181.5">ERF</text>
<text x="129.9" y="181.4">INT</text>
<text x="141" y="185.1">M3 M2 M1 M0</text>
<text x="57.9" y="190.7">7</text>
<text x="67.1" y="190.7">8</text>
<text x="82.5" y="190.7">22</text>
<text x="91.7" y="190.6">20</text>
<text x="101" y="190.6">21</text>
<text x="117.6" y="190.6">19</text>
<text x="144.1" y="190.7">17</text>
<text x="149" y="190.7">18</text>
<text x="153.9" y="190.7">24</text>
<text x="158.8" y="190.7">23</text>
<text x="167.4" y="196.8">26</text>
<text x="143.2" y="203.6">Serial Port</text>
<text x="146.4" y="199.9">Audio</text>
<text x="167.4" y="200.5">12</text>
<text x="175.4" y="201.7">SCK</text>
<text x="175.4" y="198">SDATA</text>
<text x="43.1" y="206.7">RXP</text>
<text x="52.4" y="205.3">9</text>
<text x="61.6" y="207.8">RS422</text>
<text x="82.4" y="208">Clock &amp; Data</text>
<text x="110.8" y="209.5">De-Mux</text>
<text x="167.4" y="204.2">11</text>
<text x="175.4" y="205.5">FSYNC</text>
<text x="43.1" y="211.6">RXN</text>
<text x="52.4" y="210.2">10</text>
<text x="60.4" y="210.8">Receiver</text>
<text x="84.7" y="211">Recovery</text>
<text x="167.4" y="213.4">1</text>
<text x="175.4" y="214.7">C</text>
<text x="61.6" y="221.4">Mux</text>
<text x="112.6" y="221.4">Mux</text>
<text x="144.7" y="218.4">Registers</text>
<text x="167.4" y="217.1">14</text>
<text x="167.4" y="220.8">28</text>
<text x="175.4" y="218.4">U</text>
<text x="175.4" y="222">VERF</text>
<text x="64.7" y="228.8">13</text>
<text x="88.7" y="228.8">16</text>
<text x="99.7" y="228.8">6</text>
<text x="105.9" y="228.8">5</text>
<text x="112.1" y="228.8">4</text>
<text x="118.2" y="228.8">3</text>
<text x="125" y="228.8">2</text>
<text x="131.7" y="228.8">27</text>
<text x="146.5" y="228.8">25</text>
<text x="155.7" y="228.8">15</text>
<text x="59.8" y="234.4">CS12/</text>
<text x="60.9" y="237.4">FCK</text>
<text x="85" y="234.4">SEL</text>
<text x="96" y="234.4">C0/</text>
<text x="96.5" y="237.5">E0</text>
<text x="102.2" y="234.4">Ca/</text>
<text x="102.7" y="237.5">E1</text>
<text x="108.3" y="234.4">Cb/</text>
<text x="108.8" y="237.5">E2</text>
<text x="114.5" y="234.4">Cc/</text>
<text x="115.1" y="237.5">F0</text>
<text x="121.2" y="234.4">Cd/</text>
<text x="121.9" y="237.5">F1</text>
<text x="128.1" y="234.4">Ce/</text>
<text x="128.7" y="237.5">F2</text>
<text x="142.8" y="234.4">ERF</text>
<text x="152.1" y="234.4">CBL</text>
</g>
</svg>
